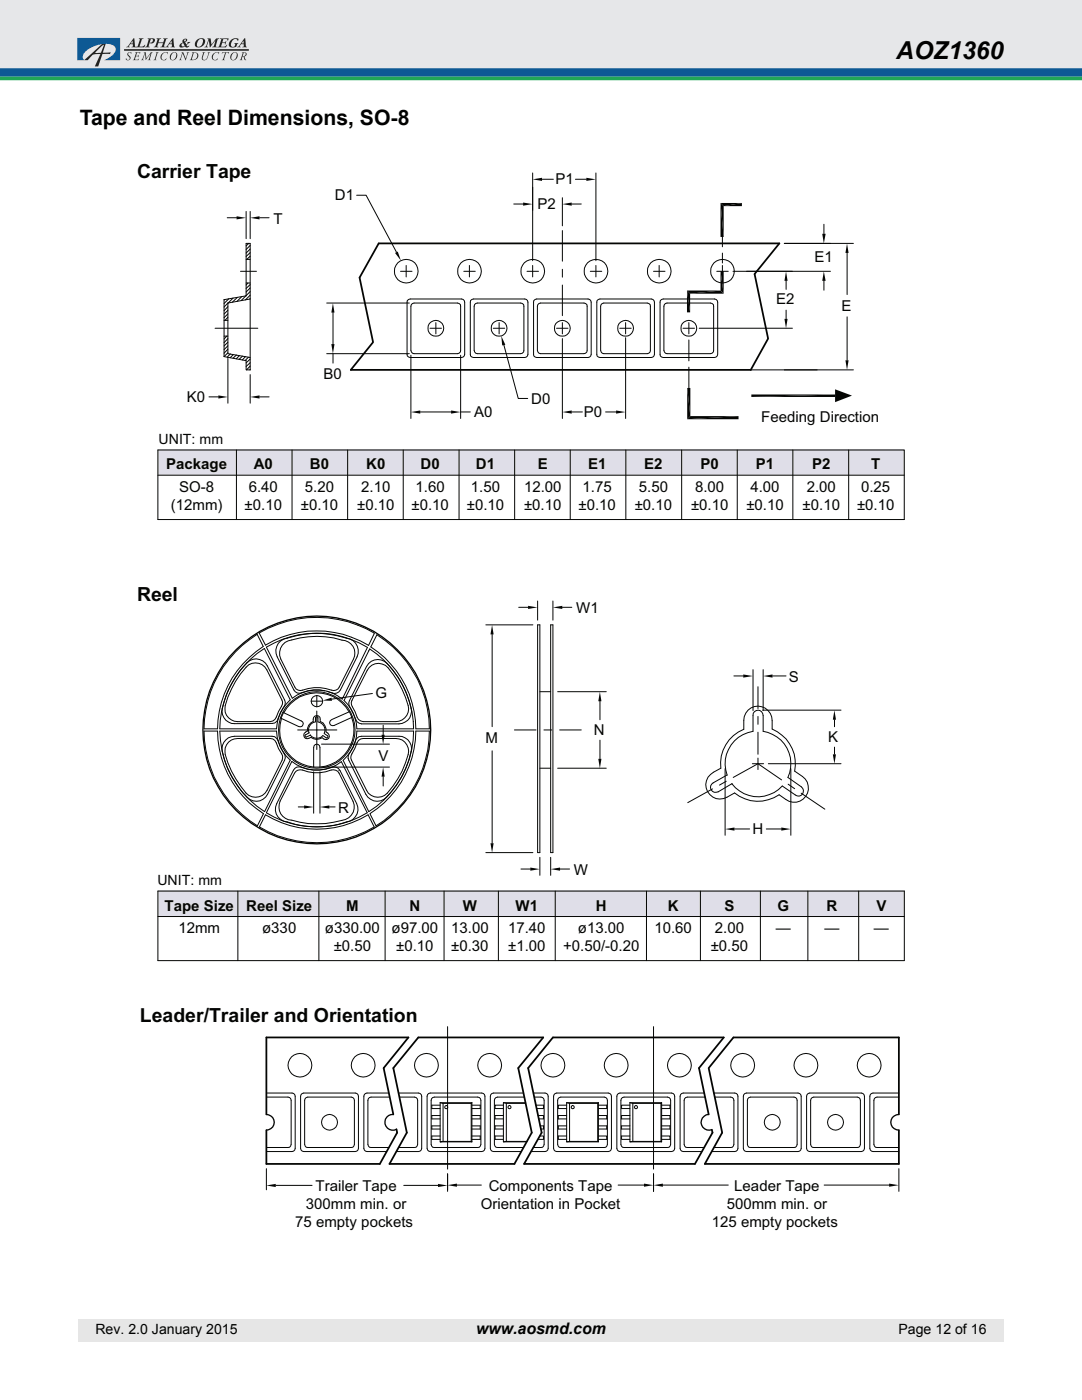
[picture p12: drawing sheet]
<svg xmlns="http://www.w3.org/2000/svg" width="216mm" height="279mm" viewBox="0 0 216 279" stroke-linecap="round" stroke-linejoin="round" font-family="sans-serif">
<path d="M-.1 14.4h216" fill="none" stroke="#0d5994" stroke-width="1.8" stroke-linecap="butt"/>
<path d="M-.1 -.1h216v13.7h-216z" fill="#e6e7e9"/>
<g fill="#232122">
<path d="M27.7 7.6h.9a1.05 1.05 0 0 0-.5 1l-.3 .7h.7l.5-.4-.2 .5h-1.7a.6 .6 0 0 0 .5-.6l.3-1z"/>
<path d="M29.5 7.6l.4 .1a.68 .68 0 0 1 1 .3l-.4 .6a.32 .32 0 0 1-.3 .1 .32 .32 0 0 1-.2-.2 .36 .36 0 0 0 .5-.3 .36 .36 0 0 0-.4-.3l-.5 1.4h.3v.1l-.9 .1 .1-.2a1.91 1.91 0 0 0 .6-1.5l-.3-.1z"/>
<path d="M31.3 7.7h.9l-.4 .1-.1 .7 .9-.1 .2-.6-.2-.1h.9l-.4 .2-.4 1.4 .2 .1h-.9l.3-.1 .2-.7h-.1h-.8l-.2 .7 .2 .1h-.9l.3-.1 .3-1 .1-.5z"/>
<path d="M41.4 7.7h.6l.2 1.2 .8-1.1a.48 .48 0 0 1 .7-.1l-.3 .2-.4 1.4 .2 .2-.9-.1 .4-.2 .3-1.2-1.1 1.5h-.1l-.1-1.5-.4 1.2 .2 .3h-.7l.4-.4 .3-1 .1-.3z"/>
<path d="M43.9 7.7h1.7l-.1 .4-.2-.3h-.7l-.3 .7h.5l.4-.3-.2 .7-.2-.3h-.5l-.1 .7a1.17 1.17 0 0 0 1.1-.4l-.2 .6h-1.7l.4-.3 .4-1.3-.3-.1z"/>
<path d="M46.1 8a1.31 1.31 0 0 1 1.5-.2l-.2 .3a.58 .58 0 0 0-.6-.3 .58 .58 0 0 0-.5 .4 .66 .66 0 0 0 .1 1.2 .49 .49 0 0 0 .6-.6l-.2-.2h.8l-.2 .1a.94 .94 0 0 1-.8 .8 .94 .94 0 0 1-1-.6l.1-.4z"/>
<path d="M25.5 10.5h.7l-.1 .3a.31 .31 0 0 0-.3-.3 .31 .31 0 0 0-.3 .3 .31 .31 0 0 0 .3 .3 .49 .49 0 0 1 .1 .8 .49 .49 0 0 1-.8-.2l.1-.1a.35 .35 0 0 0 .5 .3 .35 .35 0 0 0 0-.6 .49 .49 0 0 1-.2-.8z"/>
<path d="M27 10.4h1l-.1 .4-.1-.3h-.5l-.1 .6 .5-.1-.1 .4-.1-.2h-.4l-.1 .4-.1 .2 .2 .1h.4l.2-.2-.1 .3h-1.1l.3-.2 .3-1.2z"/>
<path d="M28.7 10.4h.4l.1 1.2 .9-1.2h.4l-.2 .2-.3 1-.1 .3 .2 .1h-.6l.2-.1 .4-1.2-1 1.3-.2-1.3-.4 1.2 .2 .1h-.5l.2-.2 .4-1.1z"/>
<path d="M31.1 10.4l.6 .1-.2 .1-.4 1.1-.1 .2 .2 .1h-.6l.3-.2 .3-1.2z"/>
<path d="M32.4 10.7l.4-.3h.5l.2 .1-.1 .2a.61 .61 0 0 0-.7-.2 .61 .61 0 0 0-.4 .6 .54 .54 0 0 0 .2 .8 .54 .54 0 0 0 .7-.3 .62 .62 0 0 1-.5 .5 .62 .62 0 0 1-.6-.4l-.1-.5z"/>
<path d="M36.2 10.4h.4l.5 1.3 .3-1.1-.2-.1h.6l-.3 .1-.4 1.4-.7-1.4-.3 1.3 .2 .1h-.6l.3-.2 .3-1v-.3z"/>
<path d="M40.4 10.4l.6 .1-.3 .1-.2 .7a.45 .45 0 0 0 .3 .7 .45 .45 0 0 0 .5-.5l.3-.9-.2-.1 .5-.1-.2 .3a1.24 1.24 0 0 1-.9 1.3 .45 .45 0 0 1-.5-.1 .45 .45 0 0 1 0-.5l.2-.8z"/>
<path d="M42.6 10.7l.6-.3 .6 .1-.2 .3v-.2a.79 .79 0 0 0-1 .3 .79 .79 0 0 0 .2 1.1l.4-.1 .3-.3a.62 .62 0 0 1-.7 .4 .62 .62 0 0 1-.5-.4v-.4z"/>
<path d="M44.4 10.4h1.3l-.1 .4-.1-.3h-.4l-.4 1.4 .2 .1h-.6l.2-.2 .4-1.2-.4-.1-.2 .2z"/>
<path d="M26.7 7.6h.1l.1 1.4 .2 .5-.9-.1 .3-.1v-.5h-.5l-.3 .5h.2v.1l-.7 .1 .3-.3zM26.4 8.1l-.3 .6h.4z"/>
<path d="M34.4 7.6h.2l.1 1.6 .2 .3-.9-.1 .3-.1v-.5h-.5l-.3 .5 .2 .1-.7 .1 .3-.3zM34.2 8.1l-.3 .6h.4z"/>
<path d="M36.5 7.9a.41 .41 0 0 1 .5-.2 .41 .41 0 0 1 .3 .5l-.4 .2 .3 .5 .3-.3-.1-.2h.6l-.8 .6 .2 .2h.4a.5 .5 0 0 1-.9 .1 .62 .62 0 0 1-.6 .2 .62 .62 0 0 1-.5-.4l.2-.4 .5-.2-.1-.3zM36.3 8.7a.31 .31 0 0 0 0 .5 .31 .31 0 0 0 .5-.1l-.3-.5zM36.8 7.9a.18 .18 0 0 0 0 .3 .18 .18 0 0 0 .3-.1l-.1-.2z"/>
<path d="M39.3 8a.94 .94 0 0 1 1.6 .1 1.22 1.22 0 0 1-.6 1.2 1.22 1.22 0 0 1-1.4-.2 1.16 1.16 0 0 1 .4-1.1zM39.7 7.9l-.3 .6a.53 .53 0 0 0 .1 .8 .53 .53 0 0 0 .8-.3 .97 .97 0 0 0 .1-1.2h-.4z"/>
<path d="M48.8 7.6h.1l.1 1a.6 .6 0 0 0 .3 .8h-1l.3-.1v-.5h-.5l-.3 .5 .2 .1-.7 .1 .4-.3zM48.6 8.1l-.4 .6h.4z"/>
<path d="M34.3 10.6a.7 .7 0 0 1 1 .1 .7 .7 0 0 1-.2 1 .7 .7 0 0 1-1.1 .2 .7 .7 0 0 1 .1-1.1zM34.5 10.6a.76 .76 0 0 0 0 1.4 .91 .91 0 0 0 .4-1.5z"/>
<path d="M38.3 10.5a.85 .85 0 0 1 .9 0 .85 .85 0 0 1 .4 .8 1.29 1.29 0 0 1-1.7 .7l.2-.1 .3-1.2zM38.7 10.5l-.4 1.3a.73 .73 0 0 0 .9-.3 .73 .73 0 0 0-.3-1z"/>
<path d="M46.3 10.6a.73 .73 0 0 1 1.1 .2 .73 .73 0 0 1-.4 1.1 .73 .73 0 0 1-1-.3 .73 .73 0 0 1 .3-1zM46.5 10.6a.75 .75 0 0 0-.4 .7 .75 .75 0 0 0 .4 .7 .9 .9 0 0 0 .5-1.5z"/>
<path d="M48.3 10.5l.5-.1a.41 .41 0 0 1 .4 .5 .41 .41 0 0 1-.4 .4l.3 .7-.3-.1-.3-.6-.3 .5 .2 .2h-.6l.2-.2 .4-1.2zM48.6 10.5l-.2 .6a.34 .34 0 0 0 .6-.1 .34 .34 0 0 0-.4-.5z"/>
<path d="M19.3 10.2l1.5-1.3-.7 1.6h-1.1zM16.8 12h.7l.2-.2a2.04 2.04 0 0 1 2.3-1l-1.1 2.5h.7l.8-2.5h1.5l.2-.4-1.6 .1 .6-1.8-.8 .1z"/>
</g>
<path d="M24.8 10h24.8" fill="none" stroke="#232122" stroke-width=".32"/>
<path d="M15.4 7.6h8.6v4.4h-3.2a3.1 3.1 0 0 0 2.3-2.3 1.85 1.85 0 0 0-2.2-.9 5.3 5.3 0 0 0-4.3 2.2l-.1 .6 .3 .4h-1.4z" fill="#18508f"/>
<path d="M-.1 15.7h216" fill="none" stroke="#20a656" stroke-width=".71" stroke-linecap="butt"/>
<path d="M15.6 263.2h184.6v4.5h-184.6z" fill="#e6e6e6"/>
<path d="M27.3 32.1h153.2v213.7h-153.2z" fill="#fff"/>
<g fill="#dfdee8">
<path d="M31.5 89.8h149v5h-149z"/>
<path d="M31.5 177.7h149v5h-149z"/>
</g>
<path d="M41.7 79.2h1.9M45.5 71.5v9M49.9 74.8v5.7M51.8 79.2h1.9" fill="none" stroke="#040503" stroke-width=".2"/>
<g fill="#040503">
<path d="M49.9 79.2l1.9-.3v.6z"/>
<path d="M43.6 78.9l1.9 .3-1.9 .3z"/>
<path d="M137.1 77.4h.7v5.6z"/>
<path d="M137.1 77.4l.7 5.6-.7 .7z"/>
<path d="M137.8 83h9.6l-10.3 .7z"/>
<path d="M137.1 83.7l10.3-.7v.7z"/>
<path d="M143.8 40.5l.6 6.8h-.6z"/>
<path d="M143.8 40.5l.6 .6v6.2z"/>
<path d="M143.8 40.5h4.2l-3.6 .6z"/>
<path d="M144.4 41.1l3.6-.6v.6z"/>
<path d="M137.1 58l.6 4.3h-.6z"/>
<path d="M137.1 58l.6 .6v3.7z"/>
<path d="M137.1 58h6.7l-6.1 .6z"/>
<path d="M137.7 58.6l6.1-.6 .6 .6z"/>
<path d="M143.8 54.1l.6 4.5-.6-.6z"/>
<path d="M143.8 54.1h.6v4.5z"/>
</g>
<g fill="none" stroke="#040503" stroke-width=".2">
<path d="M65.2 60.5h16.5M65.2 70.6h16.5M66.4 62.4v6.3M66.4 70.6v1.9"/>
<circle cx="144.2" cy="54.1" r="2.36"/>
</g>
<path d="M75.6 48.6h79.9M70 73.8h79.8" fill="none" stroke="#040503" stroke-width=".35"/>
<g fill="#040503">
<path d="M66.4 60.5l.3 1.9h-.6z"/>
<path d="M66.1 68.7h.6l-.3 1.9z"/>
</g>
<circle cx="81.1" cy="54.1" r="2.36" fill="none" stroke="#040503" stroke-width=".2"/>
<path d="M78.8 50.5l.6-.3 .6 1.8z" fill="#040503"/>
<path d="M71.2 39h1.9l6 11.3M45.3 43.5h1.9M49.1 42.2v5.4M49.9 42.2v5.4M51.8 43.5h1.9" fill="none" stroke="#040503" stroke-width=".2"/>
<g fill="#040503">
<path d="M47.2 43.2l1.9 .3-1.9 .3z"/>
<path d="M49.9 43.5l1.9-.3v.6z"/>
</g>
<g fill="none" stroke="#040503" stroke-width=".2">
<path d="M44.8 59.8h-.1M45.7 59.6l-1 1M46.5 59.5l-1 1M47.4 59.4l-1 .9M48 54.1h3.2M48.2 59.2l-.9 1M49.1 59l-1 1M49.1 51.8h.8zM49.1 59v-10.4h.8v25.2h-.8v-1.8l-4.4-.8M49.1 56.5h.8M49.1 59l-4.4 .8v11.4M49.5 56.5l-.4 .4"/>
<path d="M49.6 48.6l-.5 .5M49.9 59.7l-4.4 .8M49.9 49l-.8 .8M49.9 49.7l-.8 .8M49.9 50.4l-.8 .8M49.9 51.1l-.7 .7M49.9 56.8l-.8 .8M49.9 57.5l-.8 .8M49.9 58.2l-.8 .8M49.9 58.9l-.9 .9M49.9 59.6l-.1 .1M42.9 65.5h8.5"/>
<path d="M44.7 67.1h.8M44.7 63.9h.8M45.2 67.1l-.5 .6M45.5 60.5v10.1l4.4 .7M45.5 71.3h.1M45.5 62.6l-.8 .8M45.5 60.5l-.8 .8M45.5 61.2l-.8 .8M45.5 61.9l-.8 .8M45.5 63.3l-.6 .6M45.5 67.6l-.8 .8M45.5 68.3l-.8 .8"/>
<path d="M45.5 69l-.8 .8M45.5 69.7l-.8 .8M45.5 70.4l-.8 .8M46 70.6l-.7 .7M46.6 70.8l-.7 .6M47.2 70.9l-.7 .6M47.8 71l-.7 .6M48.4 71.1l-.7 .6M49 71.2l-.7 .6M49.6 71.3l-.7 .6M49.9 73.8h.1M49.9 73.1l-.7 .7"/>
<path d="M49.9 71.7l-.8 .7M49.9 72.4l-.8 .7M137.5 67.8v4.2M137.5 73.3v4.2"/>
</g>
<path d="M75.6 48.6l-3.9 6.8 2.7 12.9-4.4 5.5" fill="none" stroke="#040503" stroke-width=".35"/>
<path d="M100 67.1l.8 1.7-.6 .1z" fill="#040503"/>
<path d="M100.5 68.8l2.9 10.7h1.9M112.2 67.6v15.9M124.8 67.4v16.1M114.1 82.2h2.1M120.8 82.2h2.1" fill="none" stroke="#040503" stroke-width=".2"/>
<g fill="#040503">
<path d="M112.2 82.2l1.9-.3v.6z"/>
<path d="M122.9 81.9l1.9 .3-1.9 .3z"/>
</g>
<path d="M82 70.9v12.6M91.9 70.9v12.6M83.9 82.2h6.1M91.9 82.2h1.9" fill="none" stroke="#040503" stroke-width=".2"/>
<g fill="#040503">
<path d="M82 82.2l1.9-.3v.6z"/>
<path d="M90 81.9l1.9 .3-1.9 .3z"/>
</g>
<path d="M106.3 37.3v4.7M112.2 39.5v5.6M102.5 40.7h1.9M114.1 40.7h1.9" fill="none" stroke="#040503" stroke-width=".2"/>
<g fill="#040503">
<path d="M112.2 40.7l1.9-.3v.6z"/>
<path d="M104.4 40.4l1.9 .3-1.9 .3z"/>
</g>
<path d="M106.3 34.5v17.5M108.2 35.8h2.2M114.8 35.8h2.2M118.9 34.5v17.5" fill="none" stroke="#040503" stroke-width=".2"/>
<g fill="#040503">
<path d="M106.3 35.8l1.9-.3v.6z"/>
<path d="M117 35.5l1.9 .3-1.9 .3z"/>
</g>
<g fill="none" stroke="#040503" stroke-width=".2">
<path d="M81.3 60l.6-.3 10.5 .1 .3 .5-.1 10.7-.5 .3h-10.2l-.6-.3zM93.9 60l.6-.3 10.5 .1 .3 .5v10.7l-.6 .3h-10.2l-.6-.3zM106.5 60l.6-.3 10.5 .1 .4 .5-.1 10.7-.6 .3h-10.2l-.6-.3zM112.2 46v6.1M112.2 53.7v1.6M112.2 56.9v6.1M119.1 60l.6-.3 10.6 .1 .3 .5-.1 10.7-.5 .3h-10.3l-.6-.3zM131.8 60l.5-.3 10.6 .1 .3 .5-.1 10.7-.5 .3h-10.3l-.5-.3zM149 54.1h9.1M156.9 56v1.8M82.1 60.8l.5-.3h8.7l.6 .3v9.4l-.6 .4-9-.1-.3-.6zM94.7 60.8l.5-.3h8.7l.6 .3v9.4l-.6 .4-9-.1-.3-.6z"/>
<path d="M107.3 60.8l.6-.3h8.6l.6 .3v9.4l-.6 .4-9-.1-.3-.6zM119.9 60.8l.6-.3h8.6l.6 .3v9.4l-.6 .4-8.9-.1-.3-.6zM132.6 60.8l.5-.3h8.7l.6 .3v9.4l-.6 .4-9-.1-.3-.6zM139.5 65.5h18.6M156.9 61.9v1.7"/>
<circle cx="93.7" cy="54.1" r="2.36"/>
<circle cx="106.3" cy="54.1" r="2.36"/>
<circle cx="118.9" cy="54.1" r="2.36"/>
<circle cx="131.5" cy="54.1" r="2.36"/>
<circle cx="87" cy="65.5" r="1.58"/>
<circle cx="99.6" cy="65.5" r="1.58"/>
<circle cx="112.2" cy="65.5" r="1.58"/>
<circle cx="124.8" cy="65.5" r="1.58"/>
<circle cx="137.4" cy="65.5" r="1.58"/>
</g>
<g fill="#040503">
<path d="M156.8 54.2l.4 1.8h-.7z"/>
<path d="M156.5 63.6h.7l-.4 1.9z"/>
</g>
<path d="M146.3 54.1h19.4M156.5 48.6h9.2M164.4 44.8v1.8M164.4 56v1.9" fill="none" stroke="#040503" stroke-width=".2"/>
<g fill="#040503">
<path d="M164.4 54.2l.3 1.8h-.6z"/>
<path d="M164.1 46.7h.6l-.3 1.9z"/>
</g>
<path d="M156.5 48.6h13.8M169 50.5v8.3M156.5 73.8h13.8M169 63.2v8.7" fill="none" stroke="#040503" stroke-width=".2"/>
<g fill="#040503">
<path d="M169 48.6l.3 1.9h-.6z"/>
<path d="M168.7 71.9h.6l-.3 1.9z"/>
</g>
<g fill="none" stroke="#040503" stroke-width=".2">
<path d="M79.9 54.1h2.3M81 53v2.3M92.5 54.1h2.3M93.7 53v2.3M105.2 54.1h2.3M106.3 53v2.3M117.8 54.1h2.3M118.9 53v2.3M130.4 54.1h2.3M131.5 53v2.3M143 54.1h2.3M144.1 53v2.3"/>
<path d="M144.1 47.3v1.9M144.1 50.5v2M85.8 65.5h2.3M87 64.4v2.2M98.4 65.5h2.3M99.6 64.4v2.2M111 65.5h2.3M112.2 64.4v2.2M123.7 65.5h2.3M124.8 64.4v2.2M136.3 65.5h2.3M137.5 64.4v2.2"/>
<path d="M149.8 73.8h13.3M31.5 89.8h148.9v13.9h-148.9zM31.5 94.8h148.9M47.2 89.8v13.9M58.3 89.8v13.9M69.4 89.8v13.9M80.5 89.8v13.9M91.6 89.8v13.9M102.7 89.8v13.9M113.8 89.8v13.9M124.9 89.8v13.9M136 89.8v13.9"/>
<path d="M147.1 89.8v13.9M158.2 89.8v13.9M169.3 89.8v13.9M64.2 148.5h13.5M64.2 153.1h13.5M76.5 144.7v1.9M76.5 155v1.9"/>
</g>
<path d="M155.5 48.6l-4.9 6.1 2.7 12.9-3.5 6.2" fill="none" stroke="#040503" stroke-width=".35"/>
<g fill="#040503">
<path d="M76.1 146.6h.7l-.4 1.9z"/>
<path d="M76.4 153.1l.4 1.9h-.7z"/>
</g>
<g fill="none" stroke="#040503" stroke-width=".2">
<path d="M51.3 126.6a22.5 22.5 0 0 0-10.6 18.9h2.7a19.8 19.8 0 0 1 9.1-16.5M52.7 129.4a19.4 19.4 0 0 0-8.8 16.1M71.3 124.7l3.4 1.7-1.2 2.4M73.8 129.5a19.2 19.2 0 0 1 8.7 16h-11.3M75.2 126.7l-1.2 2.4a19.7 19.7 0 0 1 9 16.4M77.2 132.4a2.55 2.55 0 0 0-4.1 .6M77.4 133.2a2.51 2.51 0 0 0-4.1 .6M40.7 145.9h2.7a19.7 19.7 0 0 0 9.2 16.5l-1.2 2.4a22.7 22.7 0 0 1-10.7-18.9zM44.4 150a19.5 19.5 0 0 0 8.4 12l5.1-10.3M55.9 159.9a2.66 2.66 0 0 0 2.3 3.8 16.8 16.8 0 0 0 11.4-.5 2.64 2.64 0 0 0 .8-3.3M58.2 152l-5 10.2a19.3 19.3 0 0 0 20.1 0l-5.2-10.2M62.6 154v8.3"/>
<path d="M63.8 154v8.3M71.2 145.9h11.3M72.2 144.5h7.4M72.2 146.9h7.4M72.5 144h6.5M72.5 147.4h6.5M73 158.5a2.53 2.53 0 0 0 4.1 .7M73.1 157.7a2.54 2.54 0 0 0 4.2 .6M82 150a19 19 0 0 1-8.4 12l-5.1-10.3M83 145.9a19.7 19.7 0 0 1-9.2 16.5l1.2 2.4M53 162.6a19.7 19.7 0 0 0 20.5 0l1.2 2.4a22.4 22.4 0 0 1-22.9 0zM59.5 161h1.2"/>
<path d="M65.7 161h1.2M71.2 160.4a2.56 2.56 0 0 1-2.1 3.6 19.4 19.4 0 0 1-12.4-.1 2.53 2.53 0 0 1-1.5-3.5"/>
</g>
<circle cx="63.2" cy="145.7" r="22.7" fill="none" stroke="#040503" stroke-width=".26"/>
<g fill="#040503">
<path d="M60.7 160.7l1.9 .4-1.9 .3z"/>
<path d="M63.8 161.1l1.9-.4v.7z"/>
</g>
<g fill="none" stroke="#040503" stroke-width=".2">
<path d="M49.1 133.1a2.51 2.51 0 0 1 4.1 .6l3.1 6a2.13 2.13 0 0 1-.7 2.3l-.7 1.6-.4 .3-.6 .1h-6.5a2.58 2.58 0 0 1-2.5-3.2 19.3 19.3 0 0 1 4.2-7.7zM49.3 132.2a2.5 2.5 0 0 1 4 .7l3.6 7.3v.4l-.9 1.6-.7 1.7-.5 .4-.5 .1h-7.5a2.49 2.49 0 0 1-2.4-3 19.2 19.2 0 0 1 4.9-9.2zM51.3 126.6l1.2 2.4M52.7 129.4l5.2 10.3a8.2 8.2 0 0 0-2.7 5.8h-11.3M58.2 127.7a2.69 2.69 0 0 0-2.2 3.8l2.8 5.6M69.1 127.4a18.1 18.1 0 0 0-13.1 .5 2.64 2.64 0 0 0-.7 3.2l3.3 6.6M70 127.6a19.5 19.5 0 0 0-16.8 1.6l5.1 10.1M71.3 124.7a22.5 22.5 0 0 0-19.6 1.6l1.3 2.4a19.5 19.5 0 0 1 17.1-1.5M74.3 138.4l-8.1 1.1M43.9 145.9h11.3a9.8 9.8 0 0 0 1.7 4.9l-.1 .9-3.4 6.8a2.48 2.48 0 0 1-4.1 .7 19 19 0 0 1-5.4-13.3zM44.4 150a2.54 2.54 0 0 1 2.4-3.1h7.5l.5 .1 .7 .8a8.2 8.2 0 0 0 2.4 3.9M45.6 148.1l.5-.4 1.3-.3h6.5l.6 .1 .4 .3 1.5 3v.5l-3.1 6.4a2.59 2.59 0 0 1-4.2 .6 17.6 17.6 0 0 1-4.2-8.4v-.6z"/>
<path d="M56.2 143.4a7.4 7.4 0 0 0 6.4 9.7M58.5 153.7l-3.3 6.7M58.8 154.3l-2.9 5.6M60.1 143.9l-3.5-1.7-.5 1.1 3.5 1.7M69.6 142a7.4 7.4 0 0 0-12.9 .2"/>
<circle cx="63.2" cy="145.7" r="7.6"/>
</g>
<path d="M64.4 139.8l1.8-.6 .1 .7z" fill="#040503"/>
<g fill="none" stroke="#040503" stroke-width=".2">
<path d="M58.2 127.7a18.2 18.2 0 0 1 11.3 .4 2.54 2.54 0 0 1 1 3.4l-2.8 5.6a1.24 1.24 0 0 1-1.6 .6 9 9 0 0 0-6.2 .1l-.8-.3-.3-.4M62.1 139.9h2.3M63.2 138.8v2.3M64.8 137.9a7.7 7.7 0 0 0-6.5 1.4M69.1 127.4a2.62 2.62 0 0 1 2.2 3.7l-3.4 6.6a1.32 1.32 0 0 1-1.6 .6 8.9 8.9 0 0 0-6.5 .1l-.4-.1-.8-.6M70 127.6l3.3 1.6-5 10.3-2-1.2-1.1-.3M70.1 127.2l1.8 .7 1.6 .9M73.1 133l-3.5 7.2 .2 .9 1.4 2.9 1 .5M73.3 133.8l-3.1 6a2.12 2.12 0 0 0 .6 2.2l.7 1.6 1 .4M73.5 129.9h.1M73.8 129.5l-5.2 10.3a8.1 8.1 0 0 1 2.6 5.7M96.9 124.7h9.4"/>
<path d="M98.2 126.6v18.4M58.2 152a8 8 0 0 0 9.9 0M58.5 153.7a1.2 1.2 0 0 1 1.7-.6 9.2 9.2 0 0 0 6.5-.1l.8 .4 .3 .4 3.4 6.6M58.8 154.3a1.31 1.31 0 0 1 1.5-.6 7.6 7.6 0 0 0 5.8 0 1.37 1.37 0 0 1 1.6 .6l2.7 5.6M60.1 143.9a.61 .61 0 0 1 .3 .8 .61 .61 0 0 1-.8 .3M60.9 146.1l.4-.2a1.89 1.89 0 0 1 1.2-1.9 .82 .82 0 0 1 .2-.9 .82 .82 0 0 1 .9-.2l.2 .3 .1 .8a1.95 1.95 0 0 1 1.2 2 .85 .85 0 0 1 .6 .7 .85 .85 0 0 1-.4 .9h-.4l-.7-.4M61 146.1a.69 .69 0 0 0-.3 1 .69 .69 0 0 0 .9 .2l.4-.1a1.86 1.86 0 0 0 2.2 .1M61 146.6l-.2 .2 .2 .3 .9-.4M61.6 146.3h.1M61.6 146.3l-.6 .4M61.9 146.7a1.65 1.65 0 0 0 2.5 .1l.7 .5M61.9 146.7h.1"/>
<path d="M62.7 148.8a.62 .62 0 0 1 1.1 0v4.3h-1.2zM63.2 141.9v7.7M63.4 143.3v-.2h-.4l-.1 1a1.67 1.67 0 0 0-1.3 2.2M63.4 143.3v.8a1.63 1.63 0 0 1 1.3 2.3M64.7 146.4l.8 .6-.1 .2-.3 .1M65.9 143.8l3.8-1.8 .5 1.2-3.5 1.6a.62 .62 0 0 1-.8-.2 .62 .62 0 0 1 0-.8zM67.2 145.7h-7.8M67.6 153.8h.1M69.5 151.4h.1M70.2 143.2a7.4 7.4 0 0 1-6.4 9.9M71.2 145.9a8.2 8.2 0 0 1-2.7 5.8M72.2 146.9l-.6 .1-.4 .4-.8 1.8-.9 1.6v.4l3.5 7.3"/>
<path d="M72.5 147.4l-.5 .1-.5 .3-1.5 3v.5l3.1 6.4M85.7 145.9a22.4 22.4 0 0 1-10.7 18.9M98.2 149.8v18.5M96.9 170.2h9.4"/>
<circle cx="63.3" cy="139.9" r="1.13"/>
</g>
<g fill="#040503">
<path d="M98.2 124.7l.3 1.9h-.6z"/>
<path d="M97.9 168.3h.6l-.3 1.9z"/>
</g>
<path d="M107.3 124.7v45.5M110.3 124.7v45.5M152.2 141.7h15.6M153.3 152.4h14.5M166.5 143.6v1.4M166.5 149.1v1.4" fill="none" stroke="#040503" stroke-width=".2"/>
<g fill="#040503">
<path d="M166.2 150.5h.6l-.3 1.9z"/>
<path d="M166.5 141.7l.3 1.9h-.6z"/>
</g>
<path d="M146.4 134.9h1.9M150.3 133.6v8.2M152.3 133.6v8.2M154.2 134.9h2.6" fill="none" stroke="#040503" stroke-width=".2"/>
<g fill="#040503">
<path d="M148.3 134.6l1.9 .3-1.9 .3z"/>
<path d="M152.3 134.9l1.8-.3v.6z"/>
</g>
<path d="M111.3 138h9.7M119.7 139.9v3.7M111.3 153.3h9.7M119.7 147.7v3.7M145.1 154.7l-2.8 1.5a1.03 1.03 0 0 0-.4 1.4 1.03 1.03 0 0 0 1.4 .4l2.7-1.6a6.5 6.5 0 0 0 10.1 .5l2.6 1.8a1.01 1.01 0 0 0 1.4-.2 1.01 1.01 0 0 0-.2-1.5l-2.7-1.8a6.5 6.5 0 0 0-4.9-9.3v-3.1a1.01 1.01 0 0 0-1-1.1 1.01 1.01 0 0 0-1 1.1v3.1a6.6 6.6 0 0 0-5.2 8.8M146.1 156.5h.1M149.3 141.7a2.85 2.85 0 0 1 3.1-.5 2.85 2.85 0 0 1 1.7 2.6v1.7a7.5 7.5 0 0 1 4.5 8.4l1.5 1.1a2.83 2.83 0 0 1 .7 3.9 2.83 2.83 0 0 1-4 .7l-1.3-1a7.4 7.4 0 0 1-8.9-.3 4.2 4.2 0 0 1-3.7 1.1 2.86 2.86 0 0 1-2-2.5 2.86 2.86 0 0 1 1.5-2.8l1.4-.8a7.4 7.4 0 0 1 4.6-7.8 4.1 4.1 0 0 1 .9-3.8zM151.2 152.4l4.8 3.2M157.3 156.5l1.3 .9M159.9 158.3l4.7 3.2M107.3 170.2h.4M109.9 170.2h.4" fill="none" stroke="#040503" stroke-width=".2"/>
<g fill="#040503">
<path d="M119.4 151.4h.6l-.3 1.9z"/>
<path d="M119.7 138.1l.3 1.8h-.6z"/>
</g>
<g fill="none" stroke="#040503" stroke-width=".2">
<path d="M75.2 126.7a22.6 22.6 0 0 1 10.5 18.8h-2.7M77.2 132.4a18.8 18.8 0 0 1 4.9 9.6 2.53 2.53 0 0 1-2.5 2.5M77.4 133.2a18.5 18.5 0 0 1 4.1 8.3 2.61 2.61 0 0 1-2.5 2.5M107.3 124.7h.4v45.5M107.7 138h2.2M110.3 124.7h-.4v45.5M79 147.4a2.53 2.53 0 0 1 2.4 3.2 18.3 18.3 0 0 1-4.1 7.7M79.6 146.9a2.44 2.44 0 0 1 2.4 3.1M82.5 144h.1M82.5 145.9a19.3 19.3 0 0 1-5.4 13.3M83 145.9h2.7M107.7 153.3h2.2"/>
<path d="M47.5 177.8v13.9M76.8 177.8v13.9M88.6 177.8v13.9M99.4 177.8v13.9M110.8 177.8v13.9M129 177.8v13.9M139.8 177.8v13.9M151.7 177.8v13.9M161.2 177.8v13.9M171.3 177.8v13.9M180.4 177.8h-148.9v13.9h148.9M31.5 182.9h148.9"/>
</g>
<g fill="#040503">
<path d="M149.9 78.7h16.7l-16.7 .5z"/>
<path d="M149.9 79.2l16.7-.5v.5z"/>
<path d="M166.6 77.7l3.4 1.3-3.4 1.3z"/>
</g>
<g fill="none" stroke="#040503" stroke-width=".2">
<path d="M151.2 137.1v4.3M102.6 145.7h4.4M108.5 145.7h1.6M111.7 145.7h4.3M142.2 157.4l-5 2.8M144.7 153.4v13.3M144.9 155.9l-1.3 .8M150.1 152.4h2.3M151.2 143v1.6M151.2 146.1v4.4M151.2 151.3v2.3M151.2 152.4l-4.9 2.8"/>
<path d="M157.8 153.4v13.3M146.6 165.4h3M152.9 165.4h3"/>
</g>
<g fill="#040503">
<path d="M144.7 165.5l1.9-.4v.7z"/>
<path d="M155.9 165.1l1.9 .4-1.9 .3z"/>
</g>
<path d="M104 173.4h1.8M107.7 171.1v3.6M109.9 171.1v3.6M111.8 173.4h1.9" fill="none" stroke="#040503" stroke-width=".2"/>
<g fill="#040503">
<path d="M105.8 173.1l1.9 .4-1.9 .3z"/>
<path d="M109.9 173.5l1.8-.4v.7z"/>
</g>
<path d="M107.3 119.9v3.9M110.3 119.9v3.9M103.5 121.2h1.9M112.2 121.2h1.9" fill="none" stroke="#040503" stroke-width=".2"/>
<g fill="#040503">
<path d="M105.4 120.9l1.9 .3-1.9 .3z"/>
<path d="M110.3 121.2l1.9-.3v.6z"/>
</g>
<g fill="none" stroke="#040503" stroke-width=".2">
<path d="M63.6 177.8v13.9M53.2 218.9h4.3l.5 .4 .1 .3-.1 9.1-.2 .3h-.3h-4.3M53.2 218.1h5.1l.5 .4 .1 10.7-.1 .3-.5 .3h-5.1M60.1 218.5l.5-.4 10.6 .1 .3 .6-.1 10.7-.5 .3-10.6-.1-.3-.5zM61.1 219l9-.1 .5 .4 .1 9.1-.3 .6h-9.3l-.3-.6v-8.8zM77.6 218.1h-4.4l-.5 .4-.1 .3 .1 10.7 .5 .3h3.9M77.8 218.9h-3.8l-.5 .4-.1 .3 .1 9.1 .2 .3h.3h3.6M79.6 218.1h3.9l.6 .4v10.7v.3l-.6 .3h-4.4M79.7 218.9h3l.5 .4 .1 9.1-.3 .6h-3.5M85.3 218.5l.6-.4 10.6 .1 .3 .6-.1 10.7-.6 .3-10.6-.1-.3-.5zM86.1 219.3l.6-.4h8.6l.6 .4 .1 9.1-.4 .6h-9.3l-.3-.6zM89.3 204.9v28.4"/>
<path d="M104.5 218.1h-6l-.3 .1-.4 .6 .1 10.7 .6 .3h5.5M104.6 218.9h-5.3l-.6 .4v.3v9.1l.3 .3h.3h5.1M106.4 218.1h2.4l.5 .4 .1 .3v10.4l-.1 .3-.5 .3h-2.8M106.6 218.9l1.7 .1 .3 .6v8.8l-.3 .6h-1.9M110.6 218.5l.5-.4 10.6 .1 .3 .6-.1 10.7-.5 .3-10.6-.1-.3-.5zM111.4 219.3l.5-.4h8.7l.5 .4 .1 9.1-.3 .6h-9.3l-.3-.6zM123.2 218.5l.5-.4 10.6 .1 .3 .6-.1 10.7-.5 .3-10.6-.1-.3-.5zM124 219.3l.5-.4h8.7l.5 .4 .1 9.1-.3 .6h-9.3l-.3-.6zM130.4 204.9v28.4M140.5 218.1h-4.2l-.3 .1-.3 .6 .1 10.7 .5 .3h3.8M140.7 218.9h-3.6l-.3 .1-.3 .6 .1 9.1 .2 .3h.3h3.4M142.4 218.1h4.2l.6 .4v10.7l-.3 .5-.3 .1h-4.6"/>
<path d="M142.6 218.9h3.2l.5 .4 .1 9.1-.3 .6h-3.7M148.4 218.5l.6-.4 10.6 .1 .3 .6-.1 10.7-.6 .3-10.6-.1-.3-.5zM149.2 219.3l.6-.4h8.6l.6 .4 .1 9.1-.4 .6h-9.3l-.3-.6zM161 218.5l.6-.4 10.6 .1 .3 .6-.1 10.7-.5 .3-10.6-.1-.4-.5zM161.8 219.3l.6-.4h8.7l.5 .4 .1 9.1-.3 .6h-9.3l-.3-.6zM179.4 218.9h-4.4l-.5 .4-.1 9.1 .3 .6h.3h4.4M179.4 218.1h-5.2l-.5 .4-.1 10.7 .1 .3 .5 .3h5.2M130.4 234.3v3.5M132.3 236.5h13M164.4 236.5h13M179.4 233.2v4.6"/>
<circle cx="59.9" cy="212.6" r="2.36"/>
<circle cx="72.5" cy="212.6" r="2.36"/>
<circle cx="85.1" cy="212.6" r="2.36"/>
<circle cx="97.7" cy="212.6" r="2.36"/>
<circle cx="110.3" cy="212.6" r="2.36"/>
<circle cx="123" cy="212.6" r="2.36"/>
<circle cx="135.6" cy="212.6" r="2.36"/>
<circle cx="148.2" cy="212.6" r="2.36"/>
<circle cx="160.8" cy="212.6" r="2.36"/>
<circle cx="173.4" cy="212.6" r="2.36"/>
<circle cx="65.8" cy="224" r="1.57"/>
<circle cx="154.1" cy="224" r="1.57"/>
<circle cx="166.7" cy="224" r="1.57"/>
</g>
<path d="M83.5 207h24.9l-5 6.2 2.7 12.8-3.5 6.3h-24.9l3.5-6.3-2.7-12.8zM53.2 222.4v-15.4h28.3l-4.9 6.2 1.9 9.2M79.1 225.4l.1 .6-3.4 6.3h-22.6v-6.8M141.4 222.4l-1.9-9.2 4.9-6.2h-34.1l-4.9 6.2 2.7 12.8-3.5 6.3h34.1l3.5-6.3-.2-.5M179.4 222.4v-15.4h-33.1l-4.9 6.2 2.7 12.8-3.5 6.3h38.8v-6.8" fill="none" stroke="#040503" stroke-width=".35"/>
<path d="M53.2 222.4a1.57 1.57 0 0 1 1.5 1.6 1.57 1.57 0 0 1-1.5 1.5M78.5 222.4a1.58 1.58 0 0 0-1.7 1.9 1.58 1.58 0 0 0 2.3 1.1M141.4 222.4a1.58 1.58 0 0 0-1.5 1.9 1.58 1.58 0 0 0 2.1 1.2M179.4 222.4a1.57 1.57 0 0 0-1.7 1.6 1.57 1.57 0 0 0 1.7 1.5" fill="none" stroke="#040503" stroke-width=".26"/>
<g fill="#040503">
<path d="M130.4 236.5l1.9-.3v.6z"/>
<path d="M177.4 236.2l1.9 .3-1.9 .3z"/>
</g>
<path d="M53.2 233.2v4.3M55 236.6h7.3M80.6 236.6h6.8M89.3 234.3v3.2" fill="none" stroke="#040503" stroke-width=".2"/>
<g fill="#040503">
<path d="M53.1 236.6l1.9-.3v.6z"/>
<path d="M87.4 236.3l1.9 .3-1.9 .3z"/>
</g>
<path d="M89.3 234.3v3.5M91.2 236.5h4.8M123.3 236.5h5.2M130.4 234.3v3.5" fill="none" stroke="#040503" stroke-width=".2"/>
<g fill="#040503">
<path d="M89.3 236.5l1.9-.3v.6z"/>
<path d="M128.5 236.2l1.9 .3-1.9 .3z"/>
</g>
<g fill="none" stroke="#040503" stroke-width=".2">
<path d="M180.4 177.8v13.9M87.8 220.1l.6 .1v7.6M87.8 220.6h-1.6v.6h1.6M87.8 226.7h-1.6v.7h1.6M87.8 222.6h-1.6v.7h1.6M87.8 224.7h-1.6v.6h1.6M87.8 220.1h6.4M87.8 220.1v7.8M88.4 220.2h5.6M88.4 227.8h5.6M88.4 227.8l-.6 .1h6.4M94 227.8l.2 .1"/>
<path d="M94.2 220.1l-.2 .1v7.6M94.2 220.6h1.6v.6h-1.6M94.2 226.7h1.6v.7h-1.6M94.2 222.6h1.6v.7h-1.6M94.2 224.7h1.6v.6h-1.6M94.2 220.1v7.8M100.4 227.9h4.7M100.4 220.1v7.8l.6-.1M100.4 226.7h-1.6v.7h1.6M100.4 222.6h-1.6v.7h1.6M100.4 224.7h-1.6v.6h1.6M100.4 220.1h4.5"/>
<path d="M100.4 220.1l.6 .1M100.4 220.6h-1.6v.6h1.6M101 220.2h3.9M101 227.8h4.2M101 220.2v7.6M106.9 220.6h1.5v.6h-1.3M107.4 222.6h1v.7h-.9M107.7 226.7h.7v.7h-1.1M107.8 224.7h.6v.6h-.5M113.1 220.1l.6 .1M113.1 220.6h-1.7v.6h1.7M113.1 220.1v7.8l.6-.1"/>
<path d="M113.1 226.7h-1.7v.7h1.7M113.1 222.6h-1.7v.7h1.7M113.1 224.7h-1.7v.6h1.7M113.1 220.1h6.3M113.1 227.9h6.3M113.7 220.2h5.6M113.7 227.8h5.6M113.7 220.2v7.6M119.3 220.2v7.6M119.4 220.1v7.8l-.1-.1M119.4 220.6h1.7v.6h-1.7M119.4 224.7h1.7v.6h-1.7"/>
<path d="M119.4 220.1l-.1 .1M119.4 222.6h1.7v.7h-1.7M119.4 226.7h1.7v.7h-1.7M125.7 227.9h6.3M125.7 220.1l.6 .1M125.7 220.1v7.8l.6-.1M125.7 226.7h-1.7v.7h1.7M125.7 222.6h-1.7v.7h1.7M125.7 224.7h-1.7v.6h1.7M125.7 220.1h6.3M125.7 220.6h-1.7v.6h1.7M126.3 220.2h5.6"/>
<path d="M126.3 227.8h5.6M126.3 220.2v7.6M131.9 220.2v7.6M132 220.1v7.8l-.1-.1M132 220.6h1.7v.6h-1.7M132 224.7h1.7v.6h-1.7M132 220.1l-.1 .1M132 222.6h1.7v.7h-1.7M132 226.7h1.7v.7h-1.7"/>
<circle cx="89" cy="220.9" r=".33"/>
<circle cx="101.6" cy="220.9" r=".33"/>
<circle cx="114.3" cy="220.9" r=".33"/>
<circle cx="126.9" cy="220.9" r=".33"/>
</g>
<text font-size="4.9" x="178.8" y="11.7">AOZ1360</text>
<text font-size="4.2" x="15.9" y="25">Tape and Reel Dimensions, SO-8</text>
<g font-size="3.9" fill="#040503">
<text x="27.4" y="35.4">Carrier Tape</text>
<text x="27.4" y="120">Reel</text>
<text x="27.9" y="204">Leader/Trailer and Orientation</text>
</g>
<text font-size="3.2" x="95" y="266.2">www.aosmd.com</text>
<g font-size="3" fill="#040503">
<text x="66.8" y="39.9">D1</text>
<text x="107.2" y="41.8">P2</text>
<text x="110.9" y="36.8">P1</text>
<text x="54.6" y="44.8">T</text>
<text x="162.5" y="52.4">E1</text>
<text x="154.9" y="60.7">E2</text>
<text x="167.9" y="62.1">E</text>
<text x="64.6" y="75.7">B0</text>
<text x="37.3" y="80.2">K0</text>
<text x="94.6" y="83.3">A0</text>
<text x="106" y="80.7">D0</text>
<text x="116.5" y="83.2">P0</text>
<text x="151.9" y="84.2">Feeding Direction</text>
<text x="33.2" y="93.6">Package</text>
<text x="50.6" y="93.6">A0</text>
<text x="61.9" y="93.6">B0</text>
<text x="73.1" y="93.6">K0</text>
<text x="83.9" y="93.6">D0</text>
<text x="95" y="93.6">D1</text>
<text x="107.3" y="93.6">E</text>
<text x="117.3" y="93.6">E1</text>
<text x="128.6" y="93.6">E2</text>
<text x="139.8" y="93.6">P0</text>
<text x="150.8" y="93.6">P1</text>
<text x="162.1" y="93.6">P2</text>
<text x="173.8" y="93.6">T</text>
<text x="34.1" y="101.7">(12mm)</text>
<text x="35.8" y="98.1">SO-8</text>
<text x="48.8" y="101.7">±0.10</text>
<text x="49.6" y="98.1">6.40</text>
<text x="60" y="101.7">±0.10</text>
<text x="60.9" y="98.1">5.20</text>
<text x="71.3" y="101.7">±0.10</text>
<text x="72.1" y="98.1">2.10</text>
<text x="82.1" y="101.7">±0.10</text>
<text x="82.9" y="98.1">1.60</text>
<text x="93.2" y="101.7">±0.10</text>
<text x="94" y="98.1">1.50</text>
<text x="104.6" y="98.1">12.00</text>
<text x="104.6" y="101.7">±0.10</text>
<text x="115.4" y="101.7">±0.10</text>
<text x="116.2" y="98.1">1.75</text>
<text x="126.7" y="101.7">±0.10</text>
<text x="127.5" y="98.1">5.50</text>
<text x="137.9" y="101.7">±0.10</text>
<text x="138.7" y="98.1">8.00</text>
<text x="148.9" y="101.7">±0.10</text>
<text x="149.7" y="98.1">4.00</text>
<text x="160.2" y="101.7">±0.10</text>
<text x="161" y="98.1">2.00</text>
<text x="171" y="101.7">±0.10</text>
<text x="171.8" y="98.1">0.25</text>
<text x="115" y="122.4">W1</text>
<text x="157.4" y="136.1">S</text>
<text x="74.9" y="139.3">G</text>
<text x="96.9" y="148.3">M</text>
<text x="118.5" y="146.7">N</text>
<text x="165.3" y="148.2">K</text>
<text x="75.6" y="151.8">V</text>
<text x="67.4" y="162.2">R</text>
<text x="150.2" y="166.5">H</text>
<text x="114.5" y="174.6">W</text>
<text x="32.8" y="181.7">Tape Size</text>
<text x="49.1" y="181.7">Reel Size</text>
<text x="69.1" y="181.7">M</text>
<text x="81.7" y="181.7">N</text>
<text x="92.4" y="181.7">W</text>
<text x="102.9" y="181.7">W1</text>
<text x="118.9" y="181.7">H</text>
<text x="133.2" y="181.7">K</text>
<text x="144.5" y="181.7">S</text>
<text x="155.1" y="181.7">G</text>
<text x="164.9" y="181.7">R</text>
<text x="174.9" y="181.7">V</text>
<text x="35.6" y="186.2">12mm</text>
<text x="52.3" y="186.2">ø330</text>
<text x="64.8" y="186.2">ø330.00</text>
<text x="66.6" y="189.8">±0.50</text>
<text x="78.1" y="186.2">ø97.00</text>
<text x="79.1" y="189.8">±0.10</text>
<text x="90" y="186.2">13.00</text>
<text x="90" y="189.8">±0.30</text>
<text x="101.4" y="186.2">17.40</text>
<text x="101.4" y="189.8">±1.00</text>
<text x="112.4" y="189.8">+0.50/-0.20</text>
<text x="115.3" y="186.2">ø13.00</text>
<text x="130.6" y="186.2">10.60</text>
<text x="141.8" y="189.8">±0.50</text>
<text x="142.6" y="186.2">2.00</text>
<text x="154.8" y="186.2">—</text>
<text x="164.5" y="186.2">—</text>
<text x="174.4" y="186.2">—</text>
<text x="63" y="237.6">Trailer Tape</text>
<text x="97.5" y="237.6">Components Tape</text>
<text x="146.5" y="237.6">Leader Tape</text>
<text x="58.9" y="244.8">75 empty pockets</text>
<text x="61" y="241.2">300mm min. or</text>
<text x="95.9" y="241.2">Orientation in Pocket</text>
<text x="142" y="244.8">125 empty pockets</text>
<text x="145" y="241.2">500mm min. or</text>
</g>
<g font-size="2.8" fill="#040503">
<text x="31.6" y="88.5">UNIT: mm</text>
<text x="31.4" y="176.6">UNIT: mm</text>
</g>
<g font-size="2.8">
<text x="19" y="266.2">Rev. 2.0 January 2015</text>
<text x="179.3" y="266.2">Page 12 of 16</text>
</g>
</svg>
